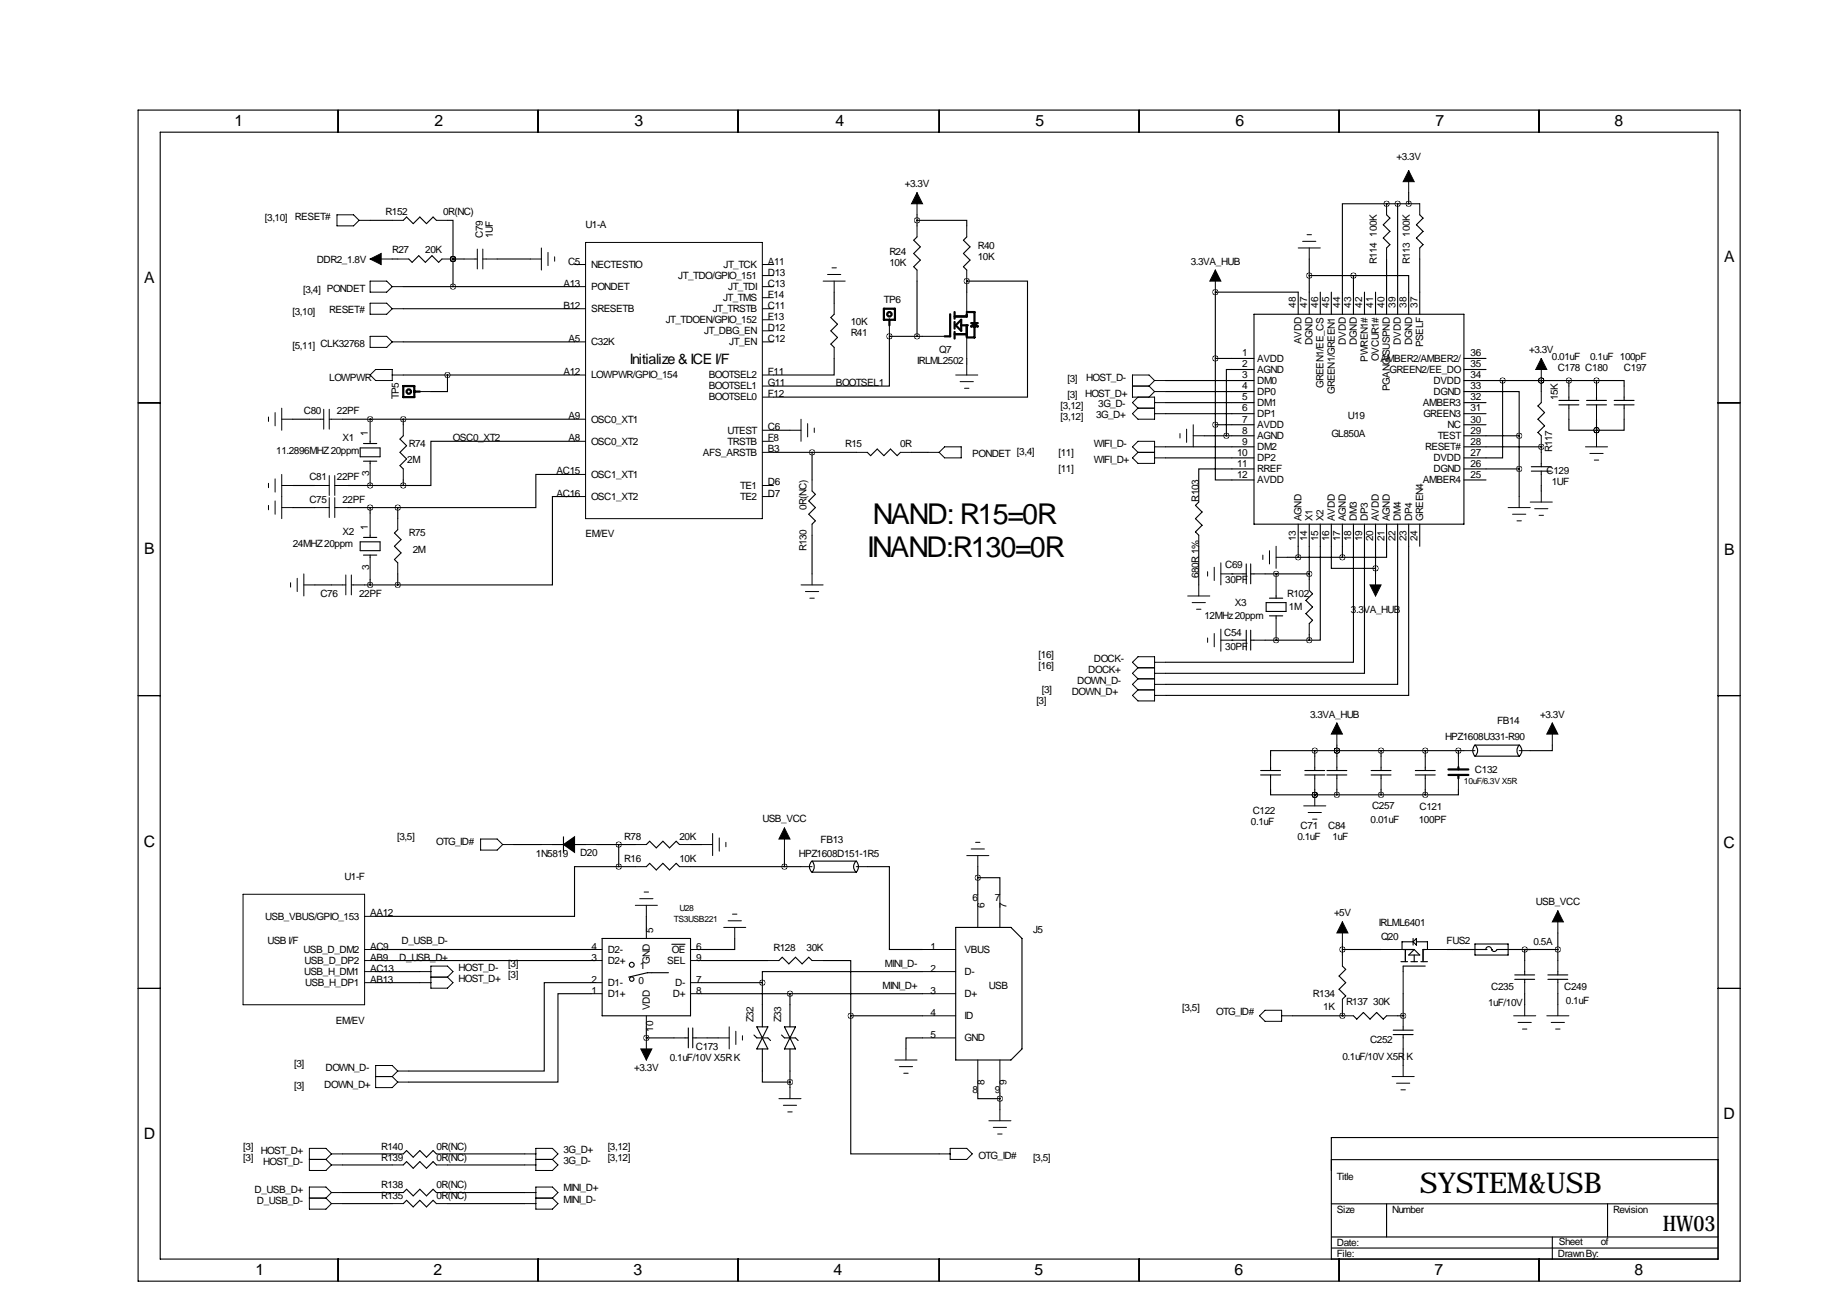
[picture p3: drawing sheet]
<svg xmlns="http://www.w3.org/2000/svg" width="419mm" height="297mm" viewBox="0 0 419 297" stroke-linecap="round" stroke-linejoin="round" font-family="sans-serif">
<g fill="none" stroke="#000" stroke-width=".25">
<path d="M31.7 25.3h368.3v269.2h-368.3zM36.8 30.4h358.2v259.1h-358.2zM77.7 25.3v5.1M123.7 25.3v5.1M169.7 25.3v5.1M215.9 25.3v5.1M261.9 25.3v5.1M307.8 25.3v5.1M353.8 25.3v5.1M85.1 50.7h5.1M90.2 59.5h1.2M92.7 50.7l.8-.8 1.5 1.5 1.5-1.5 1.5 1.5 1.6-1.5 .7 .8"/>
<path d="M94 59.5l.7 .8 1.6-1.5 1.5 1.5 1.5-1.5 1.5 1.5 .8-.8M102.9 50.7h1.2v8.8M104.1 59.5h.1M104.1 59.5h2.6M104.1 59.5v6.4M114.3 59.5h7.6M210.8 50.7h11.4v1.2M210.8 54.5l-.7 .7 1.5 1.6-1.5 1.5 1.5 1.5-1.5 1.5 .7 .8M210.8 49.4v2.5M222.2 54.5l-.7 .7 1.5 1.6-1.5 1.5 1.5 1.5-1.5 1.5 .7 .8M301 59.5v12.7M318.8 46.8h-10.2v25.4"/>
<path d="M318.8 46.8h.1M318.8 59.5v12.7M318.8 49.4l.7 .8-1.5 1.5 1.5 1.5-1.5 1.5 1.5 1.5-.7 .8M318.8 46.8h7.6M321.3 46.8v25.4M323.8 44.3v2.5M326.4 59.5v12.7M326.4 49.4l.8 .8-1.6 1.5 1.6 1.5-1.6 1.5 1.6 1.5-.8 .8M92.7 78.6h39.4M92.7 71h39.4M92.7 65.9h39.4M191.8 72.2l-.8 .8 1.5 1.5-1.5 1.6 1.5 1.5-1.5 1.5 .8 .8"/>
<path d="M191.8 67.2v2.5M204.5 77.3v11.5h-26.7M204.5 77.3h.1M204.5 77.3h7.6M210.8 64.6v12.7M222.2 64.6h14v26.7h-58.4M222.2 64.6h.1M222.2 64.6v2.6M279.4 67.2h.1M279.4 67.2h19v5M279.4 67.2v30.4M288.3 72.2h48.2v48.3h-48.2z"/>
<path d="M301 63.4h10.1M303.5 67.2v5M306.1 67.2v5M311.1 63.4h12.7v8.8M311.1 63.4v8.8M313.7 67.2v5M316.2 67.2v5M31.7 92.6h5.1M67.3 96.4h3.8M78.7 96.4h53.4M85.1 96.4h.1M92.7 86.2h39.4"/>
<path d="M92.7 96.4v1.2M102.9 86.2v3.8h-3.8M177.8 98.9h3.8M191.8 82.4v3.8h-14M222.2 82.4v1.3M268 87.5h20.3M268 90h20.3M268 92.6h20.3M268 95.1h20.3M279.4 97.6v12.7h8.9M279.4 82.4h8.9M279.4 97.6h8.9"/>
<path d="M288.3 84.9h-6.4v15.3M336.5 90h12.7v10.2M336.5 82.4h5.1M336.5 84.9h5.1M336.5 87.5h30.5M336.5 92.6h5.1M336.5 95.1h5.1M336.5 97.6h5.1M345.4 87.5v17.8h-8.9M354.3 87.5h.1M354.3 87.5v2.5M354.3 92.6l-.7 .7 1.5 1.6-1.5 1.5 1.5 1.5-1.5 1.5 .7 .8"/>
<path d="M358.4 92.1h4.6M358.4 93.1h4.6M360.7 96.4v2.5h6.3M360.7 87.5v1.3M360.7 91.3v.8M360.7 93.1v.7M364.7 92.1h4.6M364.7 93.1h4.6M367 87.5h6.4v1.3M367 98.9h.1M367 87.5v1.3M367 91.3v.8"/>
<path d="M367 93.1v.7M367 96.4v3.8M371.1 92.1h4.6M371.1 93.1h4.6M373.4 96.4v2.5h-6.4M373.4 91.3v.8M373.4 93.1v.7M395 92.6h5M67.3 116.7h5.1M67.3 111.6h5.1M80 116.7h11.4M80 111.6h12.7"/>
<path d="M82.8 103h4.6v2h-4.6zM83.6 106h3M83.6 102h3M85.1 111.6h.1M85.1 101.5v.5M85.1 106v.5M85.1 116.7v1.3M91.4 116.7v2.5M92.7 100.2l-.8 .8 1.6 1.5-1.6 1.5 1.6 1.5-1.6 1.5 .8 .8M92.7 110.3v1.3M132.1 114.2h-5.1v20.3h-35.6M132.1 109.1h-8.9v7.6h-31.8"/>
<path d="M132.1 101.5h-33v10.1h-6.4M177.8 104h19M186.7 112.9l.8 .8-1.6 1.5 1.6 1.5-1.6 1.5 1.6 1.5-.8 .8M186.7 104v6.3M199.4 104l.8 .8 1.5-1.6 1.5 1.6 1.5-1.6 1.5 1.6 .8-.8M209.5 104h3.9M268 102.7h20.3M268 105.3h20.3M275.6 115.4l-.8 .8 1.6 1.5-1.6 1.5 1.6 1.6-1.6 1.5 .8 .7M276.9 100.2h11.4M288.3 107.8h-12.7v5.1M336.5 100.2h12.7"/>
<path d="M336.5 102.7h17.8M336.5 107.8h12.7M336.5 110.3h5.1M349.2 100.2v14M352 108.3h4.6M352 107.3h4.6M354.3 102.7h.1M354.3 102.7v1.3M354.3 106.5v.8M354.3 108.3v.8M354.3 111.6v1.3M72.4 134.5h3.8"/>
<path d="M82.8 124.6h4.6v2h-4.6zM83.6 127.6h3M83.6 123.6h3M83.8 134.5h7.6M85.1 123v.6M85.1 127.6v.5M85.1 133.2v1.3M91.4 121.8l-.7 .7 1.5 1.6-1.5 1.5 1.5 1.5-1.5 1.5 .7 .8M91.4 131.9v2.6M186.7 123v8.9M275.6 125.6v8.9M283.2 131.9h.1"/>
<path d="M285.8 131.9h.7M286.5 129.7v4.5M287.5 129.7v4.5M287.5 131.9h.8M290.8 131.9h10.2M291.1 138.5h4.6v2.1h-4.6zM291.8 137.5h3.1M293.4 131.9h.1M293.4 137v.5M295.9 128.1h12.7M298.4 120.5v7.6M301 135.7l.8 .8-1.6 1.5 1.6 1.6-1.6 1.5 1.6 1.5-.8 .8"/>
<path d="M301 120.5v12.7M303.5 120.5v26.7h-2.5M306.1 120.5v10.2h10.1M308.6 120.5v7.6M311.1 120.5v31.8h-43.1M313.7 120.5v34.3h-45.7M316.2 120.5v11.4M318.8 120.5v7.6h-10.2M321.3 120.5v36.8h-53.3M323.8 120.5v39.4h-55.8M326.4 120.5v5.1M31.7 159.9h5.1"/>
<path d="M283.2 147.2h.1M285.8 147.2h.7M286.5 144.9v4.6M287.5 147.2h.8M287.5 144.9v4.6M290.8 147.2h10.2M291.8 141.6h3.1M293.4 147.2h.1M293.4 141.6v.5M301 145.9v1.3M395 159.9h5M289.8 177.2h4.6"/>
<path d="M289.8 178.2h4.6M292.1 176.4v.8M292.1 178.2v.7M300 177.2h4.5M300 178.2h4.5M302.3 172.6h-10.2v1.2M302.3 172.6v1.2M302.3 176.4v.8M302.3 178.2v.7M302.3 172.6h34.2M305.1 177.2h4.5M305.1 178.2h4.5"/>
<path d="M307.3 172.6h.1M307.3 171.3v2.5M307.3 176.4v.8M307.3 178.2v.7M315.2 177.2h4.6M315.2 178.2h4.6M317.5 172.6v1.2M317.5 176.4v.8M317.5 178.2v.7M325.4 177.2h4.5M325.4 178.2h4.5M327.7 172.6v1.2"/>
<path d="M327.7 176.4v.8M327.7 178.2v.7M335.3 172.6v1.2M339.1 173.8a1.83 1.83 0 0 1 0-2.5h10.1a1.83 1.83 0 0 0 0 2.5M339.1 171.3a1.65 1.65 0 0 1 0 2.5l10.2 .1a1.68 1.68 0 0 0 0-2.6M356.9 171.3v1.3h-5.1M118.1 194.2h6.4M127 194.2h2.5M129.5 192.4v3.5M132.1 194.2h2.5M137.2 194.2h8.8M142.2 199.2h-10.1v11.5h-45.7"/>
<path d="M142.2 199.2h3.8M142.2 194.2v5M148.6 199.2l.8-.7 1.5 1.5 1.5-1.5 1.5 1.5 1.5-1.5 .8 .7M148.6 194.2l.8-.8 1.5 1.5 1.5-1.5 1.5 1.5 1.5-1.5 .8 .8M158.7 194.2h2.6M158.7 199.2h25.4M180.3 195.4v3.8M186.7 198a1.68 1.68 0 0 0 0 2.5M186.7 198h10.2a1.83 1.83 0 0 1-.1 2.5M186.7 198a1.83 1.83 0 0 1 0 2.5M196.8 198a1.68 1.68 0 0 0 0 2.5M199.4 199.2h5.1v19.1h7.6"/>
<path d="M224.8 199.2v6.4M292.1 181.5v1.2h10.2M302.3 182.7h.1M302.3 181.5v1.2M302.3 182.7h25.4M307.3 181.5v1.2M317.5 181.5v1.2M327.7 181.5v1.2M335.3 181.5v1.2h-7.6M86.4 218.3h49.5M138.4 215.8h20.3v17.7h-20.3zM148.6 210.7v2.5"/>
<path d="M154.4 217.1h3.1M168.9 215.8v2.5h-7.6M186.7 200.5h10.1M219.7 213.2h12.7l2.5 2.6v25.4l-2.5 2.5h-12.7zM224.8 201.8h5.1v3.8M308.6 217v2.6M308.6 218.3h8.9M322.6 218.3h2.5M323.1 218.3v2.8M324.9 216.5h-2.6v1.8M324.9 215.8v1.5M325.1 218.3l1.3 1.3h-2.6z"/>
<path d="M325.1 219.6v1.5M325.6 216.5h2.6v1.8M325.6 215.8v1.5l-.7-.8zM327.7 218.3h-.5v2.8M332.7 218.3h8.9M339.1 217h7.6v2.6h-7.6zM341.6 218.3a.66 .66 0 0 1 .6-.7 .66 .66 0 0 1 .7 .7M341.6 218.3h.1M342.9 218.3a.66 .66 0 0 0 .6 .5 .66 .66 0 0 0 .6-.5h14M342.9 218.3h.1M350.5 218.3v2.5M358.1 214.5v6.3"/>
<path d="M31.7 227.2h5.1M86.4 220.8h49.5M86.4 225.9h10.1M86.4 223.4h10.1M135.9 225.9h-10.8v20.3h-31.1M135.9 228.5h-7.6v20.3h-34.3M148.6 238.6h.1M148.6 238.6h6.3M148.6 236.1v2.5M153.7 223.6h-4.9l-4.3 1M157.5 238.6h.7M158.2 236.3v4.6"/>
<path d="M159.3 238.6h.7M159.3 236.3v4.6M161.3 220.8h15.2M161.3 225.9h14M161.3 228.5h50.8M162.6 238.6h2.5M173.3 238l.7 .6h2.5l.6 .6M174 236.1h2.5l-2.5 5.1h2.5zM175.3 225.9v10.2M179.1 220.8l.7-.7 1.6 1.5 1.5-1.5 1.5 1.5 1.5-1.5 .8 .7M179.7 238l.6 .6h2.6l.6 .6M180.3 236.1h2.6l-2.6 5.1h2.6z"/>
<path d="M181.6 228.5v7.6M189.2 220.8h6.4v12.7M195.6 233.5v31.8h20.3M195.6 233.5h16.5M212.1 238.6h-3.8v2.6M212.1 223.4h-36.8v2.5M297.2 233.5h11.4M308.6 233.5h.1M308.6 232.3v1.2M308.6 222.1l.8 .8-1.6 1.5 1.6 1.5-1.6 1.5 1.6 1.6-.8 .7M311.1 233.5l.8 .8 1.5-1.5 1.6 1.5 1.5-1.5 1.5 1.5 .8-.8M320.3 237.9h4.6"/>
<path d="M320.3 236.8h4.6M321.3 233.5h1.3M322.1 221.1h1.5M322.6 233.5h.1M322.6 228.5v5M322.6 236.1v.7M322.6 237.9v.7M324.4 221.1h1.5M326.6 221.1h1.6M327.7 222.1h-5.1v1.3M348.2 224.1h4.6M348.2 225.2h4.6"/>
<path d="M350.5 223.4v.7M350.5 225.2v.7M350.5 228.5v2.5M355.9 224.1h4.5M355.9 225.2h4.5M358.1 223.4v.7M358.1 225.2v.7M358.1 228.5v2.5M395 227.2h5M175.3 241.2v7.6h6.3M181.6 241.2v8.8M224.8 251.3v1.3h5.1"/>
<path d="M229.9 251.3v3.8M322.6 241.2v3.8M78.7 265.3h11.5M78.7 267.8h11.5M78.7 274.2h11.5M78.7 276.7h11.5M92.7 276.7l.8-.7 1.5 1.5 1.5-1.5 1.5 1.5 1.6-1.5 .7 .7M92.7 274.2l.8-.8 1.5 1.5 1.5-1.5 1.5 1.5 1.6-1.5 .7 .8M92.7 267.8l.8-.7 1.5 1.5 1.5-1.5 1.5 1.5 1.6-1.5 .7 .7M92.7 265.3l.8-.8 1.5 1.6 1.5-1.6 1.5 1.6 1.6-1.6 .7 .8M102.9 265.3h17.7M102.9 267.8h17.7"/>
<path d="M102.9 274.2h17.7M102.9 276.7h17.7M306.1 276.8h88.9M306.1 266.6h88.9M318.8 276.8v7.6M369.6 276.8v7.6M395 261.5h-88.9v28M77.7 289.5v5M123.7 289.5v5M169.7 289.5v5M215.9 289.5v5M261.9 289.5v5"/>
<path d="M306.1 284.4h88.9M306.1 286.9h88.9M307.8 289.5v5M353.8 289.5v5M356.9 284.4v5.1"/>
<circle cx="145.2" cy="225.1" r=".51"/>
<circle cx="145.2" cy="221.8" r=".56"/>
</g>
<g fill="none" stroke="#000" stroke-width=".23">
<path d="M323.8 39.2v5.1M77.5 49.4h3.8l1.2 1.3-1.2 1.2h-3.8zM82.5 50.7h2.6M85.1 59.5h5.1M90.2 50.7h2.5M91.4 59.5h2.6M100.3 50.7h2.6M101.6 59.5h2.5M106.7 59.5h3M109.7 57.3v4.5M111 59.5h3.3M111 57.3v4.5"/>
<path d="M121.9 59.5h2.6M124.5 57v5.1M126 58v3.1M127.5 59v1.1M134.6 55.7h40.7v63.5h-40.7zM210.8 44.3v5.1M210.8 51.9v2.6M222.2 51.9v2.6M298.4 57h5.1M299.5 55.5h3M300.5 54h1M301 57v2.5"/>
<path d="M318.8 46.8v2.6M318.8 57v2.5M326.4 46.8v2.6M326.4 57v2.5M85.1 64.6h3.8l1.3 1.3-1.3 1.3h-3.8zM85.1 69.7h3.8l1.3 1.3-1.3 1.2h-3.8zM85.1 77.3h3.8l1.3 1.3-1.3 1.3h-3.8zM90.2 78.6h2.5M90.2 65.9h2.5M90.2 71h2.5M132.1 78.6h2.5M132.1 65.9h2.5"/>
<path d="M132.1 60.8h2.5M132.1 71h2.5M175.3 78.6h2.5M175.3 65.9h2.5M175.3 63.4h2.5M175.3 60.8h2.5M175.3 68.4h2.5M175.3 71h2.5M175.3 73.5h2.5M175.3 76.1h2.5M189.2 64.6h5.1M190.2 63.1h3.1"/>
<path d="M191.3 61.6h1M191.8 64.6v2.6M191.8 69.7v2.5M191.8 79.9v2.5M204.5 74.8v2.5M210.8 62.1v2.5M212.1 77.3h5.1M222.2 62.1v2.5M222.2 67.2v5M222.2 77.3v5.1M279.4 62.1v5.1M61.7 95.9v1"/>
<path d="M63.2 94.9v3M64.8 96.4h2.5M64.8 93.8v5.1M71.1 96.4h3.3M74.4 94.1v4.6M75.7 94.1v4.6M75.7 96.4h3M85.1 96.4v5.1M86.4 84.9h3.8v2.6h-3.8l-1.3-1.3zM90.2 86.2h2.5M92.7 97.6v2.6M96.5 90h2.6"/>
<path d="M132.1 96.4h2.5M132.1 86.2h2.5M175.3 86.2h2.5M175.3 88.8h2.5M175.3 91.3h2.5M175.3 98.9h2.5M181.6 98.9h2.5M184.1 96.4v5.1M185.7 97.4v3M187.2 98.4v1M219.7 86.2h5.1M220.7 87.7h3.1"/>
<path d="M221.7 89.3h1.1M222.2 83.7v2.5M260.3 88.8h3.9M261.6 93.8h3.8M261.6 91.3l-1.3 1.3 1.3 1.2M264.2 88.8l1.2 1.2M265.4 87.5l-1.2-1.3h-3.9v5.1h5.1v5.1h-3.8l-1.3-1.3 1.3-1.3M265.4 90h2.6M265.4 95.1h2.6M265.4 90l-1.2 1.3M265.4 92.6h2.6M265.4 87.5l-1.2 1.3"/>
<path d="M265.4 87.5h2.6M271.3 99.7v1M272.8 98.7v3M274.3 97.6v5.1M354.3 82.4v5.1M354.3 90v2.6M360.7 88.8v2.5M360.7 93.8v2.6M367 88.8v2.5M367 93.8v2.6M373.4 88.8v2.5M373.4 93.8v2.6"/>
<path d="M61.7 111.1v1M61.7 116.2v1M63.2 110.1v3M63.2 115.2v3M64.8 116.7h2.5M64.8 111.6h2.5M64.8 109.1v10.1M72.4 116.7h3.3M72.4 111.6h3.3M75.7 109.3v4.6M75.7 114.4v4.6M77 116.7h3"/>
<path d="M77 109.3v4.6M77 114.4v4.6M77 111.6h3M85.1 106.5v5.1M85.1 118v5M91.4 119.2v2.6M92.7 107.8v2.5M132.1 114.2h2.5M132.1 101.5h2.5M132.1 109.1h2.5M175.3 111.6h2.5M175.3 114.2h2.5"/>
<path d="M175.3 101.5h2.5M175.3 104h2.5M186.7 110.3v2.6M196.8 104h2.6M207 104h2.5M213.4 104h2.5M217.2 102.7h3.8v2.6h-3.8l-1.3-1.3zM261.6 101.5h3.8v5h-3.8l-1.3-1.2 1.3-1.3-1.3-1.3zM261.6 104h3.8M265.4 105.3h2.6M265.4 102.7h2.6M274.3 100.2h2.6"/>
<path d="M275.6 112.9v2.5M346.7 116.7h5.1M347.7 118.2h3.1M348.7 119.7h1.1M349.2 114.2v2.5M351.8 115.4h5.1M352.8 117h3.1M353.8 118.5h1M354.3 100.2v2.5M354.3 104v2.5M354.3 109.1v2.5M354.3 112.9v2.5"/>
<path d="M364.5 102.7h5.1M365.5 104.3h3.1M366.5 105.8h1M367 100.2v2.5M66.8 134v1M68.3 133v3M69.8 134.5h2.6M69.8 131.9v5.1M76.2 134.5h3.3M79.5 132.2v4.6M80.8 134.5h3M80.8 132.2v4.6"/>
<path d="M85.1 128.1v5.1M91.4 129.4v2.5M184.1 134.5h5.1M185.2 136h3M186.2 137.5h1M186.7 120.5v2.5M186.7 131.9v2.6M273 137h5.1M274.1 138.5h3M275.6 123v2.6M275.6 134.5v2.5M277.6 131.4v1"/>
<path d="M279.1 130.4v3.1M280.7 131.9h5.1M280.7 129.4v5.1M288.3 131.9h2.5M290.3 127.6v1M291.8 126.6v3.1M293.4 125.6v5.1M293.4 131.9v5.1M293.4 128.1h2.5M301 133.2v2.5M316.2 131.9v5.1M261.6 153.5l-1.3-1.2 1.3-1.3h3.8v10.1h-3.8l-1.3-1.2 1.3-1.3"/>
<path d="M261.6 158.6h3.8M261.6 156.1h3.8M261.6 156.1l-1.3 1.2 1.3 1.3M261.6 153.5h3.8M261.6 153.5l-1.3 1.3 1.3 1.3M265.4 159.9h2.6M265.4 157.3h2.6M265.4 152.3h2.6M265.4 154.8h2.6M275.1 140.1h1M277.6 146.7v1M279.1 145.7v3"/>
<path d="M280.7 147.2h5.1M280.7 144.6v5.1M288.3 147.2h2.5M293.4 142.1v5.1M301 143.4v2.5M292.1 173.8v2.6M292.1 178.9v2.6M302.3 173.8v2.6M302.3 178.9v2.6M307.3 166.2v5.1M307.3 173.8v2.6M307.3 178.9v2.6"/>
<path d="M317.5 173.8v2.6M317.5 178.9v2.6M327.7 173.8v2.6M327.7 178.9v2.6M335.3 173.8v2.6M335.3 178.9v2.6M336.5 172.6h2.6M349.2 172.6h2.6M356.9 166.2v5.1M110.5 192.9h3.8l1.3 1.3-1.3 1.2h-3.8zM115.6 194.2h2.5M124.5 194.2h2.5"/>
<path d="M134.6 194.2h2.6M146 199.2h2.6M146 194.2h2.6M156.2 199.2h2.5M156.2 194.2h2.5M161.3 194.2h2.5M163.8 191.6v5.1M165.4 192.6v3.1M166.9 193.7v1M180.3 190.4v5M184.1 199.2h2.6M196.8 199.2h2.6"/>
<path d="M222.2 196.7h5.1M223.3 195.2h3M224.3 193.7h1M224.8 196.7v2.5M299.7 185.3h5.1M300.7 186.8h3.1M301.8 188.3h1M302.3 182.7v2.6M55.9 205.6h27.9v25.4h-27.9zM83.8 218.3h2.6M83.8 210.7h2.6M135.9 218.3h2.5"/>
<path d="M146 208.1h5.1M147.1 206.6h3M148.1 205.1h1M148.6 208.1v2.6M148.6 213.2v2.6M158.7 218.3h2.6M166.4 213.2h5M167.4 211.7h3M168.4 210.2h1M168.9 213.2v2.6M212.1 218.3h7.6M224.8 205.6v7.6"/>
<path d="M229.9 205.6v7.6M308.6 211.9v5.1M308.6 219.6v2.5M317.5 218.3h5.1M327.7 218.3h5M358.1 209.4v5.1M83.8 223.4h2.6M83.8 220.8h2.6M83.8 225.9h2.6M96.5 223.4h2.6M96.5 225.9h2.6M99.1 222.1h3.8l1.2 1.3-1.2 1.2 1.2 1.3-1.2 1.3h-3.8z"/>
<path d="M99.1 224.6h3.8M135.9 228.5h2.5M135.9 220.8h2.5M135.9 225.9h2.5M148.6 233.5v2.6M148.6 238.6v5.1M154.9 238.6h2.6M158.7 228.5h2.6M158.7 220.8h2.6M158.7 225.9h2.6M160 238.6h2.6M165.1 238.6h2.5"/>
<path d="M167.6 236.1v5.1M169.2 237.1v3M170.7 238.1v1M176.5 220.8h2.6M186.7 220.8h2.5M212.1 223.4h7.6M212.1 228.5h7.6M212.1 233.5h7.6M212.1 238.6h7.6M289.6 233.5l1.2-1.2h3.8v2.5h-3.8zM294.6 233.5h2.6M308.6 233.5h2.5"/>
<path d="M308.6 229.7v2.6M318.8 233.5h2.5M322.6 223.4v5.1M322.6 233.5v2.6M322.6 238.6v2.6M348 233.5h5.1M349 235.1h3M350 236.6h1M350.5 220.8v2.6M350.5 225.9v2.6M350.5 231v2.5M355.6 233.5h5.1"/>
<path d="M356.6 235.1h3.1M357.6 236.6h1M358.1 220.8v2.6M358.1 225.9v2.6M358.1 231v2.5M86.4 247.5h3.8M90.2 247.5l1.2 1.3M91.4 246.2h2.6M91.4 246.2l-1.2 1.3M91.4 246.2l-1.2-1.2h-3.8v5h3.8l1.2-1.2M91.4 248.8h2.6M179.1 252.6h5"/>
<path d="M180.1 254.1h3M181.1 255.6h1M181.6 250v2.6M205.7 243.7h5.1M206.8 245.2h3M207.8 246.7h1M208.3 241.2v2.5M224.8 243.7v7.6M227.3 257.7h5.1M228.3 259.2h3.1M229.9 243.7v7.6M229.9 255.1v2.6"/>
<path d="M320 247.5h5.1M321.1 249h3M322.1 250.6h1M322.6 245v2.5M71.1 266.6h3.8M71.1 275.4h3.8M74.9 266.6l1.3 1.2M74.9 275.4l1.3 1.3M76.2 276.7h2.5M76.2 274.2h2.5M76.2 267.8h2.5M76.2 265.3h2.5"/>
<path d="M76.2 274.2l-1.3-1.3h-3.8v5.1h3.8l1.3-1.3M76.2 265.3l-1.3-1.3h-3.8v5.1h3.8l1.3-1.3M76.2 265.3l-1.3 1.3M76.2 274.2l-1.3 1.2M90.2 276.7h2.5M90.2 274.2h2.5M90.2 267.8h2.5M90.2 265.3h2.5M100.3 276.7h2.6M100.3 274.2h2.6M100.3 267.8h2.6M100.3 265.3h2.6"/>
<path d="M120.6 276.7h2.6M120.6 274.2h2.6M120.6 267.8h2.6M120.6 265.3h2.6M123.2 264h3.8l1.3 1.3-1.3 1.3 1.3 1.2-1.3 1.3h-3.8zM123.2 266.6h3.8M123.2 272.9h3.8l1.3 1.3-1.3 1.2 1.3 1.3-1.3 1.3h-3.8zM123.2 275.4h3.8M215.9 265.3h2.5M218.4 264h3.8l1.3 1.3-1.3 1.3h-3.8zM229.4 260.7h1"/>
</g>
<g fill="none" stroke="#000" stroke-width=".51">
<path d="M203.2 71h2.5v2.5h-2.5zM204.5 73.5v1.3M218.4 72.2v5.1h-1.2M219.5 76.8h2.7M219.5 71.7v1.6M219.5 74v1.6M219.5 76.3v1.5M219.7 74.8l1.3-1.3v2.6zM221 74.8h1.5M222.2 72.2v.6h-2.7M222.2 74.8v2.5M222.2 71.7h1.8v2.6"/>
<path d="M223.3 75l.7-.7 .8 .7zM223.3 74.3h1.5M224 75v2.6h-1.8M92.7 88.8h2.5v2.5h-2.5zM95.2 90h1.3M333 178.2h4.6M333 176.9h4.6M335.3 176.4v.5M335.3 178.2v.7"/>
<circle cx="204.5" cy="72.2" r=".51"/>
<circle cx="94" cy="90" r=".51"/>
</g>
<path d="M129.5 194.2l2.6-1.8v3.5z" fill="#000" stroke="#000" stroke-width=".25"/>
<path d="M323.8 39.2l1.3 2.6h-2.5zM85.1 59.5l2.5-1.2v2.5zM210.8 44.3l1.3 2.5h-2.6zM279.4 62.1l1.3 2.5h-2.6zM354.3 82.4l1.3 2.5h-2.5zM315 134.5h2.5l-1.3 2.5zM307.3 166.2l1.3 2.6h-2.5zM356.9 166.2l1.2 2.6h-2.5zM180.3 190.4l1.3 2.5h-2.5zM308.6 211.9l1.3 2.6h-2.6zM358.1 209.4l1.3 2.5h-2.5zM147.3 241.2h2.6l-1.3 2.5z" fill="#000" stroke="#000" stroke-width=".23"/>
<path d="M85 134.5a.05 .05 0 0 0 .1 0 .05 .05 0 0 0-.1 0zM85 116.7a.05 .05 0 0 0 .1 0 .05 .05 0 0 0-.1 0zM91.4 134.5a.05 .05 0 0 0 .1 0 .05 .05 0 0 0-.1 0zM91.4 116.7a.05 .05 0 0 0 .1 0 .05 .05 0 0 0-.1 0zM85 96.4a.05 .05 0 0 0 .1 0 .05 .05 0 0 0-.1 0zM85 111.6a.05 .05 0 0 0 .1 0 .05 .05 0 0 0-.1 0zM92.7 96.4a.05 .05 0 0 0 .1 0 .05 .05 0 0 0-.1 0zM92.7 111.6a.05 .05 0 0 0 .1 0 .05 .05 0 0 0-.1 0zM229.8 252.6a.05 .05 0 0 0 .1 0 .05 .05 0 0 0-.1 0zM224.7 201.8a.05 .05 0 0 0 .1 0 .05 .05 0 0 0-.1 0zM142.2 199.2a.05 .05 0 0 0 .1 0 .05 .05 0 0 0-.1 0zM104.1 59.5a.05 .05 0 0 0 .1 0 .05 .05 0 0 0-.1 0zM104.1 65.9a.05 .05 0 0 0 .1 0 .05 .05 0 0 0-.1 0zM210.8 50.7a.05 .05 0 0 0 .1 0 .05 .05 0 0 0-.1 0zM210.8 77.3a.05 .05 0 0 0 .1 0 .05 .05 0 0 0-.1 0zM222.2 64.6a.05 .05 0 0 0 .1 0 .05 .05 0 0 0-.1 0zM102.8 86.2a.05 .05 0 0 0 .1 0 .05 .05 0 0 0-.1 0zM204.4 77.3a.05 .05 0 0 0 .1 0 .05 .05 0 0 0-.1 0zM293.3 147.2a.05 .05 0 0 0 .1 0 .05 .05 0 0 0-.1 0zM293.3 131.9a.05 .05 0 0 0 .1 0 .05 .05 0 0 0-.1 0zM300.9 147.2a.05 .05 0 0 0 .1 0 .05 .05 0 0 0-.1 0zM300.9 131.9a.05 .05 0 0 0 .1 0 .05 .05 0 0 0-.1 0zM349.2 107.8a.05 .05 0 0 0 .1 0 .05 .05 0 0 0-.1 0zM311.1 63.4a.05 .05 0 0 0 .1 0 .05 .05 0 0 0-.1 0zM302.2 182.7a.05 .05 0 0 0 .1 0 .05 .05 0 0 0-.1 0zM307.3 172.6a.05 .05 0 0 0 .1 0 .05 .05 0 0 0-.1 0zM345.4 87.5a.05 .05 0 0 0 .1 0 .05 .05 0 0 0-.1 0zM349.2 100.2a.05 .05 0 0 0 .1 0 .05 .05 0 0 0-.1 0zM316.2 130.7a.05 .05 0 0 0 .1 0 .05 .05 0 0 0-.1 0zM300.9 63.4a.05 .05 0 0 0 .1 0 .05 .05 0 0 0-.1 0zM323.8 46.8a.05 .05 0 0 0 .1 0 .05 .05 0 0 0-.1 0zM281.9 100.2a.05 .05 0 0 0 .1 0 .05 .05 0 0 0-.1 0zM298.4 128.1a.05 .05 0 0 0 .1 0 .05 .05 0 0 0-.1 0zM308.6 128.1a.05 .05 0 0 0 .1 0 .05 .05 0 0 0-.1 0zM307.3 172.6a.05 .05 0 0 0 .1 0 .05 .05 0 0 0-.1 0zM307.3 182.7a.05 .05 0 0 0 .1 0 .05 .05 0 0 0-.1 0zM302.2 172.6a.05 .05 0 0 0 .1 0 .05 .05 0 0 0-.1 0zM302.2 182.7a.05 .05 0 0 0 .1 0 .05 .05 0 0 0-.1 0zM321.3 46.8a.05 .05 0 0 0 .1 0 .05 .05 0 0 0-.1 0zM318.7 46.8a.05 .05 0 0 0 .1 0 .05 .05 0 0 0-.1 0zM354.3 102.7a.05 .05 0 0 0 .1 0 .05 .05 0 0 0-.1 0zM354.3 87.5a.05 .05 0 0 0 .1 0 .05 .05 0 0 0-.1 0zM327.6 172.6a.05 .05 0 0 0 .1 0 .05 .05 0 0 0-.1 0zM327.6 182.7a.05 .05 0 0 0 .1 0 .05 .05 0 0 0-.1 0zM175.2 225.9a.05 .05 0 0 0 .1 0 .05 .05 0 0 0-.1 0zM181.6 228.5a.05 .05 0 0 0 .1 0 .05 .05 0 0 0-.1 0zM181.6 248.8a.05 .05 0 0 0 .1 0 .05 .05 0 0 0-.1 0zM335.2 172.6a.05 .05 0 0 0 .1 0 .05 .05 0 0 0-.1 0zM354.3 87.5a.05 .05 0 0 0 .1 0 .05 .05 0 0 0-.1 0zM367 87.5a.05 .05 0 0 0 .1 0 .05 .05 0 0 0-.1 0zM360.6 87.5a.05 .05 0 0 0 .1 0 .05 .05 0 0 0-.1 0zM367 98.9a.05 .05 0 0 0 .1 0 .05 .05 0 0 0-.1 0zM367 98.9a.05 .05 0 0 0 .1 0 .05 .05 0 0 0-.1 0zM180.3 199.2a.05 .05 0 0 0 .1 0 .05 .05 0 0 0-.1 0zM350.5 218.3a.05 .05 0 0 0 .1 0 .05 .05 0 0 0-.1 0zM308.6 218.3a.05 .05 0 0 0 .1 0 .05 .05 0 0 0-.1 0zM358.1 218.3a.05 .05 0 0 0 .1 0 .05 .05 0 0 0-.1 0zM308.6 233.5a.05 .05 0 0 0 .1 0 .05 .05 0 0 0-.1 0zM322.5 233.5a.05 .05 0 0 0 .1 0 .05 .05 0 0 0-.1 0zM142.2 194.2a.05 .05 0 0 0 .1 0 .05 .05 0 0 0-.1 0zM148.5 238.6a.05 .05 0 0 0 .1 0 .05 .05 0 0 0-.1 0zM195.5 233.5a.05 .05 0 0 0 .1 0 .05 .05 0 0 0-.1 0zM186.6 104a.05 .05 0 0 0 .1 0 .05 .05 0 0 0-.1 0zM104.1 59.5a.05 .05 0 0 0 .1 0 .05 .05 0 0 0-.1 0z" fill="#000" stroke="#000" stroke-width="1.3"/>
<g font-size="6.6">
<text x="200.7" y="120.5">NAND: R15=0R</text>
<text x="199.4" y="128.1">INAND:R130=0R</text>
<text x="326.4" y="274.2">SYSTEM&amp;USB</text>
</g>
<text font-size="4.9" x="382.3" y="283.1">HW03</text>
<g font-size="3.6">
<text x="53.9" y="29.1">1</text>
<text x="99.9" y="29.1">2</text>
<text x="145.9" y="29.1">3</text>
<text x="192.1" y="29.1">4</text>
<text x="238.1" y="29.1">5</text>
<text x="284.1" y="29.1">6</text>
<text x="330" y="29.1">7</text>
<text x="371.2" y="29.1">8</text>
<text x="33.1" y="65.1">A</text>
<text x="396.4" y="60.3">A</text>
<text x="33.1" y="127.4">B</text>
<text x="396.4" y="127.6">B</text>
<text x="33" y="194.7">C</text>
<text x="396.3" y="194.9">C</text>
<text x="396.3" y="257.2">D</text>
<text x="33" y="262">D</text>
<text x="58.8" y="293.2">1</text>
<text x="99.6" y="293.2">2</text>
<text x="145.6" y="293.2">3</text>
<text x="191.6" y="293.2">4</text>
<text x="237.8" y="293.2">5</text>
<text x="283.8" y="293.2">6</text>
<text x="329.8" y="293.2">7</text>
<text x="375.7" y="293.2">8</text>
</g>
<text font-size="3.3" x="144.8" y="83.7">Initialize &amp; ICE I/F</text>
<g font-size="2.3">
<text x="321.1" y="36.7">+3.3V</text>
<text x="208.1" y="43">+3.3V</text>
<text x="60.9" y="50.9">[3,10]</text>
<text x="67.8" y="50.7">RESET#</text>
<text x="88.6" y="49.4">R152</text>
<text x="101.9" y="49.4">0R(NC)</text>
<text x="134.6" y="52.4">U1-A</text>
<text x="90.2" y="58.3">R27</text>
<text x="97.8" y="58.3">20K</text>
<text x="111" y="54.7" transform="rotate(-90 111 54.7)">C79</text>
<text x="113.3" y="54.7" transform="rotate(-90 113.3 54.7)">1UF</text>
<text x="204.5" y="58.5">R24</text>
<text x="224.8" y="57.3">R40</text>
<text x="224.8" y="59.8">10K</text>
<text x="316.5" y="54.4" transform="rotate(-90 316.5 54.4)">100K</text>
<text x="324.1" y="54.4" transform="rotate(-90 324.1 54.4)">100K</text>
<text x="72.8" y="60.6">DDR2_1.8V</text>
<text x="129.5" y="65.9">A13</text>
<text x="130.6" y="60.8">C5</text>
<text x="135.9" y="61.6">NECTESTIO</text>
<text x="155.9" y="64.1">JT_TDO/GPIO_151</text>
<text x="166.3" y="61.6">JT_TCK</text>
<text x="176.5" y="63.4">D13</text>
<text x="176.5" y="60.8">A11</text>
<text x="176.5" y="65.9">C13</text>
<text x="204.5" y="61.1">10K</text>
<text x="273.7" y="60.8">3.3VA_HUB</text>
<text x="316.5" y="60.7" transform="rotate(-90 316.5 60.7)">R114</text>
<text x="324.1" y="60.7" transform="rotate(-90 324.1 60.7)">R113</text>
<text x="69.7" y="67.4">[3,4] PONDET</text>
<text x="75.7" y="72">RESET#</text>
<text x="129.5" y="71">B12</text>
<text x="135.9" y="66.7">PONDET</text>
<text x="135.9" y="71.7">SRESETB</text>
<text x="163.8" y="71.7">JT_TRSTB</text>
<text x="166.2" y="69.2">JT_TMS</text>
<text x="167.4" y="66.7">JT_TDI</text>
<text x="176.5" y="68.4">F14</text>
<text x="176.5" y="71">C11</text>
<text x="203.2" y="69.7">TP6</text>
<text x="297.9" y="70.7" transform="rotate(-90 297.9 70.7)">48</text>
<text x="300.5" y="70.7" transform="rotate(-90 300.5 70.7)">47</text>
<text x="303" y="70.7" transform="rotate(-90 303 70.7)">46</text>
<text x="305.6" y="70.7" transform="rotate(-90 305.6 70.7)">45</text>
<text x="308.1" y="70.7" transform="rotate(-90 308.1 70.7)">44</text>
<text x="310.6" y="70.7" transform="rotate(-90 310.6 70.7)">43</text>
<text x="313.2" y="70.7" transform="rotate(-90 313.2 70.7)">42</text>
<text x="315.7" y="70.7" transform="rotate(-90 315.7 70.7)">41</text>
<text x="318.3" y="70.7" transform="rotate(-90 318.3 70.7)">40</text>
<text x="320.8" y="70.7" transform="rotate(-90 320.8 70.7)">39</text>
<text x="323.3" y="70.7" transform="rotate(-90 323.3 70.7)">38</text>
<text x="325.9" y="70.7" transform="rotate(-90 325.9 70.7)">37</text>
<text x="67.3" y="72.5">[3,10]</text>
<text x="153" y="74.3">JT_TDOEN/GPIO_152</text>
<text x="161.9" y="76.8">JT_DBG_EN</text>
<text x="176.5" y="73.5">F13</text>
<text x="176.5" y="76.1">D12</text>
<text x="195.6" y="77.3">R41</text>
<text x="195.6" y="74.8">10K</text>
<text x="67.3" y="80.1">[5,11] CLK32768</text>
<text x="130.7" y="78.6">A5</text>
<text x="135.9" y="79.4">C32K</text>
<text x="167.7" y="79.4">JT_EN</text>
<text x="176.5" y="78.6">C12</text>
<text x="210.8" y="83.7">IRLML2502</text>
<text x="215.9" y="81.1">Q7</text>
<text x="285.6" y="81.9">1</text>
<text x="289.1" y="83.2">AVDD</text>
<text x="299.2" y="79.1" transform="rotate(-90 299.2 79.1)">AVDD</text>
<text x="301.8" y="79.2" transform="rotate(-90 301.8 79.2)">DGND</text>
<text x="309.4" y="79.2" transform="rotate(-90 309.4 79.2)">DVDD</text>
<text x="311.9" y="79.2" transform="rotate(-90 311.9 79.2)">DGND</text>
<text x="314.5" y="83.2" transform="rotate(-90 314.5 83.2)">PWREN1#</text>
<text x="317" y="82.9" transform="rotate(-90 317 82.9)">OVCUR1#</text>
<text x="317.3" y="83.2">AMBER2/AMBER2/</text>
<text x="322.1" y="79.2" transform="rotate(-90 322.1 79.2)">DVDD</text>
<text x="324.6" y="79.2" transform="rotate(-90 324.6 79.2)">DGND</text>
<text x="327.2" y="79.9" transform="rotate(-90 327.2 79.9)">PSELF</text>
<text x="338.1" y="81.9">36</text>
<text x="351.6" y="81.1">+3.3V</text>
<text x="356.8" y="82.7">0.01uF</text>
<text x="365.6" y="82.7">0.1uF 100pF</text>
<text x="75.7" y="87.5">LOWPWR</text>
<text x="129.5" y="86.2">A12</text>
<text x="135.9" y="87">LOWPWR/GPIO_154</text>
<text x="162.9" y="89.5">BOOTSEL1</text>
<text x="162.9" y="87">BOOTSEL2</text>
<text x="176.5" y="88.8">G11</text>
<text x="176.5" y="86.2">F11</text>
<text x="192.1" y="88.8">BOOTSEL1</text>
<text x="245.4" y="87.8">[3]</text>
<text x="249.7" y="87.5">HOST_D-</text>
<text x="285.6" y="84.4">2</text>
<text x="285.6" y="87">3</text>
<text x="285.6" y="89.5">4</text>
<text x="289.1" y="85.7">AGND</text>
<text x="289.1" y="88.3">DM0</text>
<text x="304.3" y="89.2" transform="rotate(-90 304.3 89.2)">GREEN1/EE_CS</text>
<text x="319.4" y="85.7">GREEN2/EE_DO</text>
<text x="319.5" y="89.9" transform="rotate(-90 319.5 89.9)">PGANG/SUSPND</text>
<text x="329.6" y="88.3">DVDD</text>
<text x="338.1" y="84.4">35</text>
<text x="338.1" y="87">34</text>
<text x="338.1" y="89.5">33</text>
<text x="358.1" y="85.2">C178 C180</text>
<text x="373.3" y="85.2">C197</text>
<text x="69.8" y="95.1">C80</text>
<text x="77.5" y="95.1">22PF</text>
<text x="91.7" y="91.8" transform="rotate(-90 91.7 91.8)">TP5</text>
<text x="162.9" y="92.1">BOOTSEL0</text>
<text x="176.5" y="91.3">F12</text>
<text x="243.8" y="94.1">[3,12]</text>
<text x="245.4" y="91.6">[3]</text>
<text x="249.5" y="91.3">HOST_D+</text>
<text x="252.5" y="93.6">3G_D-</text>
<text x="285.6" y="92.1">5</text>
<text x="285.6" y="94.6">6</text>
<text x="289.1" y="90.8">DP0</text>
<text x="289.1" y="93.3">DM1</text>
<text x="289.1" y="95.9">DP1</text>
<text x="306.8" y="90.7" transform="rotate(-90 306.8 90.7)">GREEN1/GREEN1</text>
<text x="327.1" y="93.3">AMBER3</text>
<text x="327.2" y="95.9">GREEN3</text>
<text x="329.6" y="90.8">DGND</text>
<text x="338.1" y="92.1">32</text>
<text x="338.1" y="94.6">31</text>
<text x="358.1" y="91.9" transform="rotate(-90 358.1 91.9)">15K</text>
<text x="78.7" y="101.5">X1</text>
<text x="84.6" y="100.2" transform="rotate(-90 84.6 100.2)">1</text>
<text x="104.1" y="101.5">OSC0_XT2</text>
<text x="130.7" y="96.4">A9</text>
<text x="130.7" y="101.5">A8</text>
<text x="135.9" y="97.1">OSC0_XT1</text>
<text x="167.3" y="99.7">UTEST</text>
<text x="176.5" y="98.9">C6</text>
<text x="176.5" y="101.5">F8</text>
<text x="243.8" y="96.6">[3,12]</text>
<text x="252" y="96.1">3G_D+</text>
<text x="285.6" y="97.1">7</text>
<text x="285.6" y="99.7">8</text>
<text x="289.1" y="98.4">AVDD</text>
<text x="289.1" y="101">AGND</text>
<text x="306.1" y="100.5">GL850A</text>
<text x="309.9" y="96.4">U19</text>
<text x="330.5" y="101">TEST</text>
<text x="332.8" y="98.4">NC</text>
<text x="338.1" y="97.1">30</text>
<text x="338.1" y="99.7">29</text>
<text x="63.5" y="104.3">11.2896MHZ 20ppm</text>
<text x="93.6" y="106.5">2M</text>
<text x="94" y="102.7">R74</text>
<text x="135.9" y="102.2">OSC0_XT2</text>
<text x="161.6" y="104.8">AFS_ARSTB</text>
<text x="167.3" y="102.2">TRSTB</text>
<text x="176.5" y="104">B3</text>
<text x="194.3" y="102.7">R15</text>
<text x="206.9" y="102.7">0R</text>
<text x="223.5" y="105">PONDET [3,4]</text>
<text x="243.3" y="104.8">[11]</text>
<text x="251.5" y="102.7">WIFI_D-</text>
<text x="251.5" y="106.5">WIFI_D+</text>
<text x="284.4" y="104.8">10</text>
<text x="284.4" y="107.3">11</text>
<text x="285.6" y="102.2">9</text>
<text x="289.1" y="103.5">DM2</text>
<text x="289.1" y="106">DP2</text>
<text x="327.6" y="103.5">RESET#</text>
<text x="329.6" y="106">DVDD</text>
<text x="338.1" y="102.2">28</text>
<text x="338.1" y="104.8">27</text>
<text x="338.1" y="107.3">26</text>
<text x="356.9" y="104" transform="rotate(-90 356.9 104)">R117</text>
<text x="71.1" y="110.3">C81</text>
<text x="77.5" y="110.3">22PF</text>
<text x="84.8" y="109.5" transform="rotate(-90 84.8 109.5)">3</text>
<text x="127.9" y="109.1">AC15</text>
<text x="135.9" y="109.8">OSC1_XT1</text>
<text x="170.2" y="112.4">TE1</text>
<text x="176.5" y="111.6">D6</text>
<text x="243.3" y="108.6">[11]</text>
<text x="284.4" y="109.8">12</text>
<text x="289.1" y="108.6">RREF</text>
<text x="289.1" y="111.1">AVDD</text>
<text x="327.1" y="111.1">AMBER4</text>
<text x="329.6" y="108.6">DGND</text>
<text x="338.1" y="109.8">25</text>
<text x="355.5" y="109.1">C129</text>
<text x="356.7" y="111.6">1UF</text>
<text x="71.1" y="115.7">C75</text>
<text x="78.7" y="115.7">22PF</text>
<text x="127.9" y="114.2">AC16</text>
<text x="135.9" y="114.9">OSC1_XT2</text>
<text x="170.2" y="114.9">TE2</text>
<text x="176.5" y="114.2">D7</text>
<text x="185.4" y="117.3" transform="rotate(-90 185.4 117.3)">0R(NC)</text>
<text x="275.6" y="115.4" transform="rotate(-90 275.6 115.4)">R103</text>
<text x="299.2" y="119.7" transform="rotate(-90 299.2 119.7)">AGND</text>
<text x="301.8" y="119.7" transform="rotate(-90 301.8 119.7)">X1</text>
<text x="304.3" y="119.7" transform="rotate(-90 304.3 119.7)">X2</text>
<text x="306.8" y="119.7" transform="rotate(-90 306.8 119.7)">AVDD</text>
<text x="309.4" y="119.7" transform="rotate(-90 309.4 119.7)">AGND</text>
<text x="311.9" y="119.7" transform="rotate(-90 311.9 119.7)">DM3</text>
<text x="314.5" y="119.7" transform="rotate(-90 314.5 119.7)">DP3</text>
<text x="317" y="119.7" transform="rotate(-90 317 119.7)">AVDD</text>
<text x="319.5" y="119.7" transform="rotate(-90 319.5 119.7)">AGND</text>
<text x="322.1" y="119.7" transform="rotate(-90 322.1 119.7)">DM4</text>
<text x="324.6" y="119.7" transform="rotate(-90 324.6 119.7)">DP4</text>
<text x="327.2" y="119.7" transform="rotate(-90 327.2 119.7)">GREEN4</text>
<text x="67.3" y="125.9">24MHZ 20ppm</text>
<text x="78.7" y="123">X2</text>
<text x="84.6" y="121.8" transform="rotate(-90 84.6 121.8)">1</text>
<text x="94" y="123.3">R75</text>
<text x="134.6" y="123.6">EM/EV</text>
<text x="297.9" y="124.4" transform="rotate(-90 297.9 124.4)">13</text>
<text x="300.5" y="124.4" transform="rotate(-90 300.5 124.4)">14</text>
<text x="303" y="124.4" transform="rotate(-90 303 124.4)">15</text>
<text x="305.6" y="124.4" transform="rotate(-90 305.6 124.4)">16</text>
<text x="308.1" y="124.4" transform="rotate(-90 308.1 124.4)">17</text>
<text x="310.6" y="124.4" transform="rotate(-90 310.6 124.4)">18</text>
<text x="313.2" y="124.4" transform="rotate(-90 313.2 124.4)">19</text>
<text x="315.7" y="124.4" transform="rotate(-90 315.7 124.4)">20</text>
<text x="318.3" y="124.4" transform="rotate(-90 318.3 124.4)">21</text>
<text x="320.8" y="124.4" transform="rotate(-90 320.8 124.4)">22</text>
<text x="323.3" y="124.4" transform="rotate(-90 323.3 124.4)">23</text>
<text x="325.9" y="124.4" transform="rotate(-90 325.9 124.4)">24</text>
<text x="84.8" y="131.1" transform="rotate(-90 84.8 131.1)">3</text>
<text x="94.9" y="127.1">2M</text>
<text x="185.4" y="126.8" transform="rotate(-90 185.4 126.8)">R130</text>
<text x="281.7" y="130.7">C69</text>
<text x="73.7" y="137.3">C76</text>
<text x="82.5" y="137.3">22PF</text>
<text x="275.6" y="132.9" transform="rotate(-90 275.6 132.9)">680R 1%</text>
<text x="281.7" y="134">30PF</text>
<text x="295.9" y="137.3">R102</text>
<text x="276.9" y="142.4">12MHz 20ppm</text>
<text x="283.9" y="139.3">X3</text>
<text x="296.3" y="140.3">1M</text>
<text x="310.6" y="140.8">3.3VA_HUB</text>
<text x="281.4" y="146.2">C54</text>
<text x="281.7" y="149.5">30PF</text>
<text x="238.8" y="151.3">[16]</text>
<text x="238.8" y="153.8">[16]</text>
<text x="250.2" y="154.8">DOCK+</text>
<text x="251.5" y="152.3">DOCK-</text>
<text x="238.3" y="161.9">[3]</text>
<text x="239.5" y="159.4">[3]</text>
<text x="246.4" y="159.9">DOWN_D+</text>
<text x="247.6" y="157.3">DOWN_D-</text>
<text x="301.2" y="165">3.3VA_HUB</text>
<text x="344.2" y="166.5">FB14</text>
<text x="354.1" y="165">+3.3V</text>
<text x="332.2" y="170">HPZ1608U331-R90</text>
<text x="339.1" y="177.7">C132</text>
<text x="175.3" y="189.1">USB_VCC</text>
<text x="287.6" y="189.6">0.1uF</text>
<text x="288" y="187.1">C122</text>
<text x="299" y="190.6">C71</text>
<text x="305.4" y="190.6">C84</text>
<text x="315.1" y="189.1">0.01uF</text>
<text x="315.4" y="186.1">C257</text>
<text x="326.2" y="189.1">100PF</text>
<text x="326.4" y="186.3">C121</text>
<text x="91.3" y="193.2">[3,5]</text>
<text x="100.3" y="194.2">OTG_ID#</text>
<text x="123.2" y="197">1N5819</text>
<text x="133.3" y="196.7">D20</text>
<text x="143.5" y="193.2">R78</text>
<text x="156.2" y="193.2">20K</text>
<text x="183.6" y="197">HPZ1608D151-1R5</text>
<text x="188.7" y="193.9">FB13</text>
<text x="298.3" y="193.2">0.1uF</text>
<text x="306.3" y="193.2">1uF</text>
<text x="79.2" y="202.3">U1-F</text>
<text x="143.5" y="198.2">R16</text>
<text x="156.2" y="198.2">10K</text>
<text x="223.6" y="207.1">6</text>
<text x="226.3" y="208.6" transform="rotate(-90 226.3 208.6)">6</text>
<text x="228.7" y="207.1">7</text>
<text x="231.4" y="208.6" transform="rotate(-90 231.4 208.6)">7</text>
<text x="353.1" y="208.1">USB_VCC</text>
<text x="60.9" y="211.4">USB_VBUS/GPIO_153</text>
<text x="85.1" y="210.7">AA12</text>
<text x="150.1" y="214.5" transform="rotate(-90 150.1 214.5)">5</text>
<text x="237.5" y="214.5">J5</text>
<text x="306.7" y="210.7">+5V</text>
<text x="317" y="213">IRLML6401</text>
<text x="61.5" y="217">USB I/F</text>
<text x="69.8" y="219.1">USB_D_DM2</text>
<text x="70" y="221.6">USB_D_DP2</text>
<text x="85.1" y="218.3">AC9</text>
<text x="85.1" y="220.8">AB9</text>
<text x="91.8" y="220.8">D_USB_D+</text>
<text x="92.3" y="217">D_USB_D-</text>
<text x="136" y="218.3">4</text>
<text x="136" y="220.8">3</text>
<text x="139.7" y="219.1">D2-</text>
<text x="139.7" y="221.6">D2+</text>
<text x="149.4" y="221.6" transform="rotate(-90 149.4 221.6)">GND</text>
<text x="153.4" y="221.6">SEL</text>
<text x="154.4" y="219.1">OE</text>
<text x="160" y="218.3">6</text>
<text x="160" y="220.8">9</text>
<text x="177.8" y="218.6">R128</text>
<text x="185.4" y="218.6">30K</text>
<text x="214" y="218.3">1</text>
<text x="221.7" y="219.1">VBUS</text>
<text x="317.5" y="216">Q20</text>
<text x="332.6" y="217">FUS2</text>
<text x="352.5" y="217.3">0.5A</text>
<text x="69.9" y="224.1">USB_H_DM1</text>
<text x="70.2" y="226.7">USB_H_DP1</text>
<text x="85.1" y="223.4">AC13</text>
<text x="85.1" y="225.9">AB13</text>
<text x="105.4" y="223.1">HOST_D-</text>
<text x="105.4" y="225.7">HOST_D+</text>
<text x="116.8" y="222.4">[3]</text>
<text x="116.8" y="224.9">[3]</text>
<text x="136" y="225.9">2</text>
<text x="139.7" y="226.7">D1-</text>
<text x="146.8" y="226.2">0</text>
<text x="147.1" y="222.9">1</text>
<text x="155.2" y="226.7">D-</text>
<text x="160" y="225.9">7</text>
<text x="202.9" y="227.5">MINI_D+</text>
<text x="203.4" y="222.4">MINI_D-</text>
<text x="214" y="223.4">2</text>
<text x="221.7" y="224.1">D-</text>
<text x="227.3" y="227.5">USB</text>
<text x="342.8" y="227.7">C235</text>
<text x="359.6" y="227.7">C249</text>
<text x="136" y="228.5">1</text>
<text x="139.7" y="229.2">D1+</text>
<text x="149.4" y="232.3" transform="rotate(-90 149.4 232.3)">VDD</text>
<text x="154.7" y="229.2">D+</text>
<text x="160" y="228.5">8</text>
<text x="214" y="228.5">3</text>
<text x="214" y="233.5">4</text>
<text x="221.7" y="229.2">D+</text>
<text x="271.8" y="232.5">[3,5]</text>
<text x="279.6" y="233.3">OTG_ID#</text>
<text x="301.8" y="229.2">R134</text>
<text x="304.2" y="232.3">1K</text>
<text x="309.4" y="231">R137</text>
<text x="315.7" y="231">30K</text>
<text x="342.1" y="231.3">1uF/10V</text>
<text x="360" y="230.8">0.1uF</text>
<text x="77.2" y="235.3">EM/EV</text>
<text x="150.1" y="237.2" transform="rotate(-90 150.1 237.2)">10</text>
<text x="173.2" y="235.1" transform="rotate(-90 173.2 235.1)">Z32</text>
<text x="179.6" y="235.1" transform="rotate(-90 179.6 235.1)">Z33</text>
<text x="214" y="238.6">5</text>
<text x="221.7" y="234.3">ID</text>
<text x="221.7" y="239.4">GND</text>
<text x="315" y="239.9">C252</text>
<text x="67.6" y="245.2">[3]</text>
<text x="154" y="244">0.1uF/10V X5R K</text>
<text x="160" y="241.4">C173</text>
<text x="308.6" y="243.7">0.1uF/10V X5R K</text>
<text x="67.6" y="250.3">[3]</text>
<text x="74.5" y="250">DOWN_D+</text>
<text x="74.8" y="246.2">DOWN_D-</text>
<text x="145.8" y="246.2">+3.3V</text>
<text x="223.6" y="251.3">8</text>
<text x="226.3" y="249.5" transform="rotate(-90 226.3 249.5)">8</text>
<text x="228.7" y="251.3">9</text>
<text x="231.4" y="249.5" transform="rotate(-90 231.4 249.5)">9</text>
<text x="55.9" y="264.3">[3]</text>
<text x="55.9" y="266.8">[3]</text>
<text x="60" y="265.3">HOST_D+</text>
<text x="60.5" y="267.8">HOST_D-</text>
<text x="87.6" y="266.8">R139</text>
<text x="87.6" y="264.3">R140</text>
<text x="100.3" y="266.8">0R(NC)</text>
<text x="100.3" y="264.3">0R(NC)</text>
<text x="129.5" y="265">3G_D+</text>
<text x="129.5" y="267.6">3G_D-</text>
<text x="139.7" y="264.3">[3,12]</text>
<text x="139.7" y="266.8">[3,12]</text>
<text x="225" y="266.6">OTG_ID#</text>
<text x="237.5" y="266.8">[3,5]</text>
<text x="58.5" y="274.2">D_USB_D+</text>
<text x="87.6" y="275.7">R135</text>
<text x="87.6" y="273.2">R138</text>
<text x="100.3" y="275.7">0R(NC)</text>
<text x="100.3" y="273.2">0R(NC)</text>
<text x="129.5" y="273.9">MINI_D+</text>
<text x="307.3" y="271.2">Title</text>
<text x="59.1" y="276.7">D_USB_D-</text>
<text x="129.5" y="276.5">MINI_D-</text>
<text x="307.3" y="278.8">Size</text>
<text x="320" y="278.8">Number</text>
<text x="370.8" y="278.8">Revision</text>
<text x="307.3" y="286.4">Date:</text>
<text x="358.4" y="286.2">Sheet</text>
<text x="368" y="286.2">of</text>
<text x="307.3" y="289">File:</text>
<text x="358.1" y="289">Drawn By:</text>
</g>
<g font-size="2">
<text x="336.5" y="180.2">10uF/6.3V X5R</text>
<text x="156.2" y="209.5">U28</text>
<text x="154.9" y="212">TS3USB221</text>
</g>
</svg>
